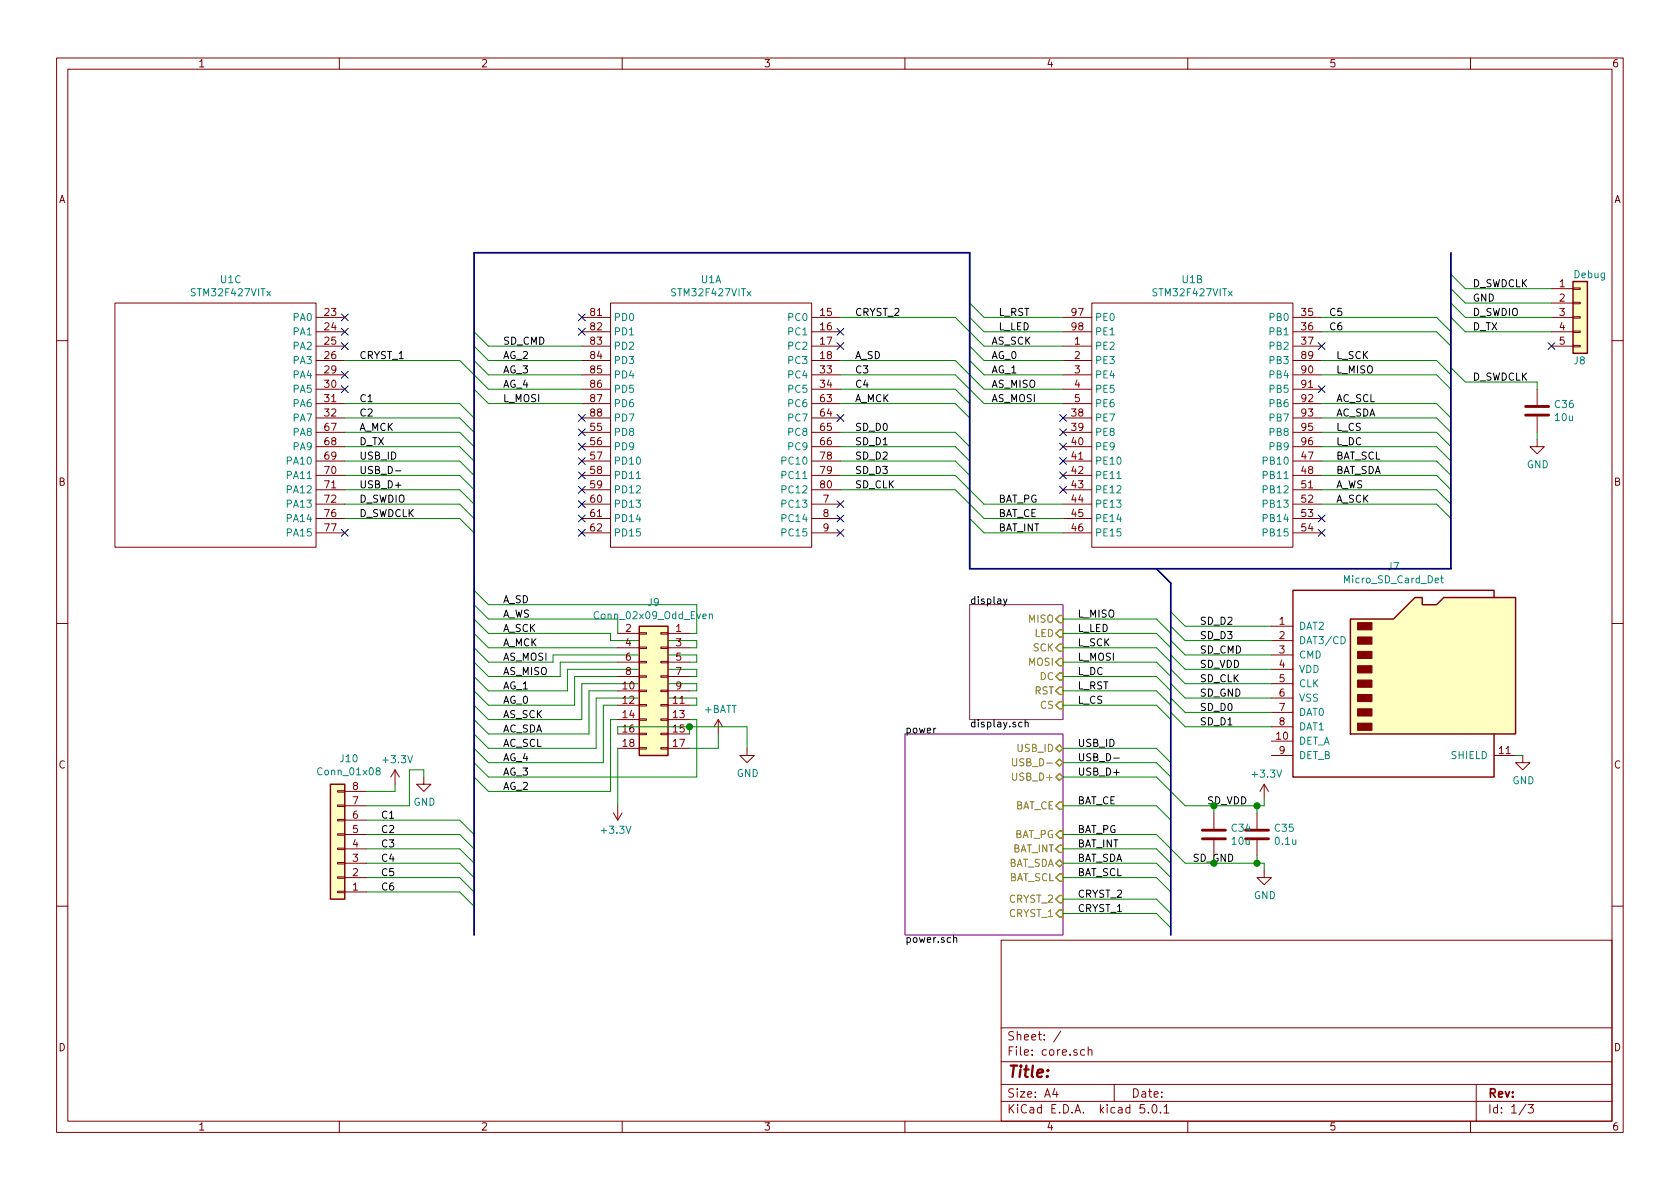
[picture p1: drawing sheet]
<svg xmlns="http://www.w3.org/2000/svg" width="297mm" height="210mm" viewBox="0 0 297 210" stroke-linecap="round" stroke-linejoin="round" font-family="sans-serif">
<g fill="none" stroke="#840000" stroke-width=".18">
<path d="M10 10.3h277v189.9h-277zM12 12.2h273v186.1h-273zM60 10.3v1.9M110 10.3v1.9M160 10.3v1.9M210 10.3v1.9M260 10.3v1.9M20.3 53.6h35.6v43.2h-35.6zM55.9 56.1h5.1M55.9 58.7h5.1M102.9 56.1h5M102.9 58.7h5"/>
<path d="M107.9 53.6h35.6v43.2h-35.6zM143.5 56.1h5.1M143.5 58.7h5.1M188 56.1h5M188 58.7h5M193 53.6h35.6v43.2h-35.6zM228.6 56.1h5.1M228.6 58.7h5.1M274.3 56.1h3.8M274.3 58.7h3.8M274.3 51h3.8M274.3 53.6h3.8"/>
<path d="M278.1 58.5h1.3v.3h-1.3zM278.1 56h1.3v.3h-1.3zM278.1 53.5h1.3v.2h-1.3zM278.1 50.9h1.3v.3h-1.3zM10 60.2h2M55.9 61.2h5.1M55.9 63.7h5.1M55.9 66.3h5.1M55.9 68.8h5.1M55.9 76.4h5.1M55.9 79h5.1M55.9 71.4h5.1"/>
<path d="M55.9 73.9h5.1M102.9 61.2h5M102.9 63.7h5M102.9 66.3h5M102.9 68.8h5M102.9 76.4h5M102.9 79h5M102.9 71.4h5M102.9 73.9h5M143.5 61.2h5.1M143.5 63.7h5.1M143.5 66.3h5.1"/>
<path d="M143.5 68.8h5.1M143.5 76.4h5.1M143.5 79h5.1M143.5 71.4h5.1M143.5 73.9h5.1M188 61.2h5M188 63.7h5M188 66.3h5M188 68.8h5M188 76.4h5M188 79h5M188 71.4h5"/>
<path d="M188 73.9h5M228.6 61.2h5.1M228.6 63.7h5.1M228.6 66.3h5.1M228.6 68.8h5.1M228.6 76.4h5.1M228.6 79h5.1M228.6 71.4h5.1M228.6 73.9h5.1M271.8 77.7v1.3h1.2l-1.2 1.3-1.3-1.3h1.3M271.8 68.8v2.8M271.8 73.7v2.7"/>
<path d="M274.3 61.2h3.8M278.1 61.1h1.3v.2h-1.3zM285 60.2h2M55.9 81.5h5.1M55.9 84.1h5.1M55.9 86.6h5.1M55.9 89.1h5.1M55.9 91.7h5.1M55.9 94.2h5.1M102.9 81.5h5M102.9 84.1h5M102.9 86.6h5"/>
<path d="M102.9 89.1h5M102.9 91.7h5M102.9 94.2h5M143.5 81.5h5.1M143.5 84.1h5.1M143.5 86.6h5.1M143.5 89.1h5.1M143.5 91.7h5.1M143.5 94.2h5.1M188 81.5h5M188 84.1h5M188 86.6h5"/>
<path d="M188 89.1h5M188 91.7h5M188 94.2h5M228.6 81.5h5.1M228.6 84.1h5.1M228.6 86.6h5.1M228.6 89.1h5.1M228.6 91.7h5.1M228.6 94.2h5.1M10 110.3h2M109.2 112h3.8M109.2 114.5h3.8"/>
<path d="M109.2 117.1h3.8M109.2 119.6h3.8M113 119.5h1.3v.3h-1.3zM113 117h1.3v.2h-1.3zM113 114.4h1.3v.3h-1.3zM113 111.9h1.3v.2h-1.3zM116.8 119.5h1.3v.3h-1.3zM116.8 117h1.3v.2h-1.3zM116.8 114.4h1.3v.3h-1.3zM116.8 111.9h1.3v.2h-1.3zM118.1 112h3.8M118.1 114.5h3.8"/>
<path d="M118.1 117.1h3.8M118.1 119.6h3.8M224.8 110.7h3.8M224.8 113.3h3.8M224.8 115.8h3.8M224.8 118.4h3.8M285 110.3h2M59.7 139.8h1.3v.3h-1.3zM61 139.9h3.8M69.8 136.1l-.7 1.3M69.8 136.1v2.6M69.8 136.1l.8 1.3"/>
<path d="M74.9 137.4v1.3h1.3l-1.3 1.2-1.2-1.2h1.2M109.2 122.2h3.8M109.2 124.7h3.8M109.2 127.2h3.8M109.2 129.8h3.8M109.2 132.3h3.8M113 132.2h1.3v.3h-1.3zM113 129.7h1.3v.2h-1.3zM113 127.1h1.3v.3h-1.3zM113 124.6h1.3v.2h-1.3zM113 122h1.3v.3h-1.3zM116.8 132.2h1.3v.3h-1.3z"/>
<path d="M116.8 129.7h1.3v.2h-1.3zM116.8 127.1h1.3v.3h-1.3zM116.8 124.6h1.3v.2h-1.3zM116.8 122h1.3v.3h-1.3zM118.1 122.2h3.8M118.1 124.7h3.8M118.1 127.2h3.8M118.1 129.8h3.8M118.1 132.3h3.8M127 127.2l-.8 1.3M127 127.2v2.6M127 127.2l.8 1.3"/>
<path d="M132.1 132.3v1.3h1.2l-1.2 1.3-1.3-1.3h1.3M223.5 138.7l-.7 1.2M223.5 138.7v2.5M223.5 138.7l.8 1.2M224.8 131.1h3.8M224.8 133.6h3.8M224.8 120.9h3.8M224.8 123.4h3.8M224.8 126h3.8M224.8 128.5h3.8M264.2 133.6h3.8M269.2 133.6v1.3h1.3l-1.3 1.2-1.2-1.2h1.2"/>
<path d="M59.7 142.4h1.3v.2h-1.3zM59.7 144.9h1.3v.3h-1.3zM59.7 147.4h1.3v.3h-1.3zM59.7 150h1.3v.2h-1.3zM59.7 152.5h1.3v.3h-1.3zM59.7 155.1h1.3v.2h-1.3zM59.7 157.6h1.3v.3h-1.3zM61 157.7h3.8M61 155.2h3.8M61 152.6h3.8M61 150.1h3.8M61 147.6h3.8"/>
<path d="M61 145h3.8M61 142.5h3.8M108.5 143.8l.7 1.2M109.2 142.5v2.5M110 143.8l-.8 1.2M214.6 143.8v2.8M214.6 148.6v2.8M222.2 143.8v2.8M222.2 148.6v2.8M223.5 153.9v1.3h1.3l-1.3 1.3-1.3-1.3h1.3M10 160.2h2M177 166.3h108v32h-108z"/>
<path d="M285 160.2h2M60 198.3v1.9M110 198.3v1.9M160 198.3v1.9M177 194.8h108M177 191.8h108M177 187.8h108M177 181.8h108M186.5 192.5l-.4 1h1M186.8 193v1M187.6 182.3l-1.3 2M191.8 185.7l-.5-.1-.2 .3 .1 .6h.6"/>
<path d="M192.4 185.7h.1a.37 .37 0 0 1 .6 .1v.8M192.4 185.1v1.5M197 191.8v3M202.3 195.3h-.7l-.1 .7 .3-.1 .5 .1 .1 .2-.1 .5-.2 .1-.6-.1M203 196.7v.1M203.8 195.5l.2-.2a.8 .8 0 0 1 .6 .8 .8 .8 0 0 1-.6 .7l-.2-.1-.1-.4zM205.2 196.7v.1M205.8 195.8l.4-.5v1.5M205.8 196.8h.9M210 198.3v1.9M260 198.3v1.9M261 191.8v6.5"/>
<path d="M269.8 195.2l-1.2 2M270.2 195.3h.9l-.5 .6 .4 .1v.7l-.2 .1-.6-.1"/>
</g>
<path d="M112.5 84.6h.7M197.5 84.6h.7M125.4 108.7l.2-.1h.3l.1 .8M125.4 108.6v.8M237.1 112.6a.64 .64 0 0 1 .8 .6 .64 .64 0 0 1-.8 .6zM254.7 102.2h.5M254.9 101.8v1.1l.3 .2M66.7 136.3l-.2-.1v-.3l.2-.1h.4l.1 .4-.6 .2-.1 .1v.3l.2 .2h.4l.1-.2v-.4l-.2-.1" fill="none" stroke="#008484" stroke-width=".18"/>
<path d="M171.4 106.9h16.6v20.3h-16.6zM160 129.8h28v35.5h-28z" fill="none" stroke="#840084" stroke-width=".18"/>
<path d="M69.9 83.3h1M177.4 105.9l.3 .9M178.1 105.9l-.5 1.2-.2 .1M165.5 128.8l-.4 .2M181.3 127.8l.1-.1 .3 .1 .1 .7M181.3 127.3v1.2M196.9 134.1h1M168.6 165.9l.2-.1 .3 .1 .1 .7M168.6 165.4v1.2" fill="none" stroke="#000" stroke-width=".18"/>
<g fill="none" stroke="#848400" stroke-width=".25">
<path d="M186.7 114.5l.6-.6h.7v1.3h-.7zM186.7 117.1l.6-.6h.7v1.2h-.7zM187.3 108.8h.7v1.3h-.7l-.6-.6zM187.3 111.4h.7v1.2h-.7l-.6-.6zM187.3 119h.7v1.3h-.7l-.6-.7zM186.7 132.3l.6-.6 .7 .6-.7 .7zM186.7 134.9l.6-.7 .7 .7-.7 .6zM186.7 137.4l.6-.6 .7 .6-.7 .6zM186.7 124.7l.6-.6h.7v1.2h-.7zM187.3 121.5h.7v1.3h-.7l-.6-.6zM186.7 152.6l.6-.6 .7 .6-.7 .7zM187.3 149.5h.7v1.2h-.7l-.6-.6z"/>
<path d="M187.3 154.6h.7v1.2h-.7l-.6-.6zM187.3 141.9h.7v1.2h-.7l-.6-.6zM187.3 146.9h.7v1.3h-.7l-.6-.6zM187.3 158.4h.7v1.2h-.7l-.6-.6zM186.7 161.5l.6-.6h.7v1.3h-.7z"/>
</g>
<path d="M179 134.2v1l.3 .2h.3l.2-.2v-1" fill="none" stroke="#848400" stroke-width=".18"/>
<g fill="#ffffc2" stroke="#ffffc2" stroke-width=".18">
<path d="M278.1 49.8h2.6v12.7h-2.6z"/>
<path d="M238.8 109.5h7.6l3.8-3.8h1.3v1.2h2.5l1.3-1.2h12.7v24.1h-29.2z"/>
<path d="M113 110.7h5.1v22.9h-5.1z"/>
<path d="M58.4 138.7h2.6v20.3h-2.6z"/>
</g>
<path d="M278.1 49.8h2.6v12.7h-2.6zM113 110.7h5.1v22.9h-5.1zM238.8 109.5h7.6l3.8-3.8h1.3v1.2h2.5l1.3-1.2h12.7v24.1h-29.2zM264.2 105.7v-1.3h-35.6v33h35.6v-7.6M58.4 138.7h2.6v20.3h-2.6z" fill="none" stroke="#840000" stroke-width=".25"/>
<path d="M256.5 44.7v55.9h-85.1v-55.9h-87.6v120.6M204.5 100.6l2.5 2.5v62.2" fill="none" stroke="#000084" stroke-width=".3"/>
<g fill="none" stroke="#008400" stroke-width=".18">
<path d="M83.8 58.7l2.6 2.5h16.5M148.6 56.1h20.3l5.1 5.1h14M171.4 53.6l2.6 2.5h14M171.4 56.1l2.6 2.6h14M233.7 56.1h20.3l2.5 2.6M233.7 58.7h20.3l2.5 2.5M256.5 48.5l2.6 2.5h15.2M256.5 51l2.6 2.6h15.2M256.5 53.6l2.6 2.5h15.2M256.5 56.1l2.6 2.6h15.2M61 63.7h20.3l5.1 5.1h16.5M61 71.4h20.3l2.5 2.5"/>
<path d="M61 79h20.3l2.5 2.5M61 76.4h20.3l2.5 2.6M61 73.9h20.3l2.5 2.5M83.8 61.2l2.6 2.5h16.5M83.8 63.7l2.6 2.6h16.5M83.8 68.8l2.6 2.6h16.5M148.6 63.7h20.3l5.1 5.1h14M148.6 66.3h20.3l5.1 5.1h14M148.6 71.4h20.3l2.5 2.5M148.6 79h20.3l2.5 2.5M148.6 76.4h20.3l2.5 2.6M148.6 68.8h20.3l2.5 2.6"/>
<path d="M171.4 61.2l2.6 2.5h14M171.4 63.7l2.6 2.6h14M233.7 63.7h20.3l2.5 2.6M233.7 66.3h20.3l2.5 2.5M233.7 71.4h20.3l2.5 2.5M233.7 79h20.3l2.5 2.5M233.7 76.4h20.3l2.5 2.6M233.7 73.9h20.3l2.5 2.5M256.5 65l2.6 2.6h12.7v1.2M271.8 76.4v1.3M61 81.5h20.3l2.5 2.6M61 84.1h20.3l2.5 2.5"/>
<path d="M61 86.6h20.3l2.5 2.5M61 91.7h20.3l2.5 2.5M61 89.1h20.3l2.5 2.6M148.6 81.5h20.3l2.5 2.6M148.6 84.1h20.3l5.1 5h14M148.6 86.6h20.3l5.1 5.1h14M171.4 91.7l2.6 2.5h14M233.7 81.5h20.3l2.5 2.6M233.7 84.1h20.3l2.5 2.5M233.7 86.6h20.3l2.5 2.5M233.7 89.1h20.3l2.5 2.6M83.8 109.5l2.6 2.5h21.5v1.3h15.3v1.2h-1.3"/>
<path d="M83.8 114.5l2.6 2.6h11.4v-1.3h25.4v1.3h-1.3M83.8 119.6l2.6 2.6h13.9v-3.8h22.9v1.2h-1.3M83.8 106.9l2.6 2.6h22.8v2.5M83.8 112l2.6 2.5h22.8M83.8 104.4l2.6 2.5h36.8v5.1h-1.3M83.8 117.1l2.6 2.5h12.7v-2.5h10.1M109.2 119.6h-7.6v5.1h-15.2l-2.6-2.5M188 109.5h16.5l2.5 2.5M188 114.5h16.5l2.5 2.6M188 112h16.5l2.5 2.5M188 117.1h16.5l2.5 2.5M188 119.6h16.5l2.5 2.6"/>
<path d="M207 108.2l2.5 2.5h15.3M207 110.7l2.5 2.6h15.3M207 113.3l2.5 2.5h15.3M207 115.8l2.5 2.6h15.3M207 118.4l2.5 2.5h15.3M69.8 138.7v1.2h-5M74.9 137.4v-1.3h-2.5v6.4h-7.6M109.2 129.8v-1.3h22.9v3.8M109.2 122.2h-5.1v7.6h-17.7l-2.6-2.6M109.2 124.7h-2.5v10.2h-20.3l-2.6-2.6M109.2 127.2h-1.3v12.7h-21.5l-2.6-2.5M109.2 132.3v10.2"/>
<path d="M121.9 122.2h1.3v-1.3h-20.3v6.3h-16.5l-2.6-2.5M121.9 124.7h1.3v-1.3h-17.8v8.9h-19l-2.6-2.5M121.9 127.2h1.3v10.2h-36.8l-2.6-2.5M121.9 128.5v1.3M127 129.8v2.5h-5.1M188 137.4h16.5l5 5.1h14v-1.3M188 122.2h16.5l2.5 2.5M188 124.7h16.5l2.5 2.5M188 132.3h16.5l2.5 2.6M188 134.9h16.5l2.5 2.5M207 120.9l2.5 2.5h15.3M207 123.4l2.5 2.6h15.3"/>
<path d="M207 126l2.5 2.5h15.3M268 133.6h1.2M64.8 152.6h16.5l2.5 2.6M64.8 147.6h16.5l2.5 2.5M64.8 150.1h16.5l2.5 2.5M64.8 155.2h16.5l2.5 2.5M64.8 145h16.5l2.5 2.6M64.8 157.7h16.5l2.5 2.6M188 147.6h16.5l5 5h14v1.3M188 142.5h16.5l2.5 2.5M188 152.6h16.5l2.5 2.6M188 150.1h16.5l2.5 2.5"/>
<path d="M188 155.2h16.5l2.5 2.5M188 159h16.5l2.5 2.5M214.6 142.5v1.3M222.2 142.5v1.3M222.2 151.4v1.2M188 161.5h16.5l2.5 2.6"/>
</g>
<g fill="#840000" stroke="#840000" stroke-width=".18">
<path d="M240 127.9h2.6v1.3h-2.6z"/>
<path d="M240 125.3h2.6v1.3h-2.6z"/>
<path d="M240 122.8h2.6v1.3h-2.6z"/>
<path d="M240 120.3h2.6v1.2h-2.6z"/>
<path d="M240 117.7h2.6v1.3h-2.6z"/>
<path d="M240 115.2h2.6v1.3h-2.6z"/>
<path d="M240 112.6h2.6v1.3h-2.6z"/>
<path d="M240 110.1h2.6v1.3h-2.6z"/>
</g>
<path d="M269.7 73.4h4.1M269.7 71.9h4.1M212.6 148.3h4.1M212.6 146.8h4.1M220.2 148.3h4.1M220.2 146.8h4.1" fill="none" stroke="#840000" stroke-width=".51"/>
<g fill="#008400" stroke="#008400" stroke-width=".25">
<circle cx="222.3" cy="152.6" r=".51"/>
<circle cx="222.3" cy="142.5" r=".51"/>
<circle cx="121.9" cy="128.5" r=".51"/>
</g>
<g fill="none" stroke="#000084" stroke-width=".18">
<path d="M60.4 55.5l1.2 1.2M60.4 58.1l1.2 1.2M61.6 55.5l-1.2 1.2M61.6 58.1l-1.2 1.2M102.3 55.5l1.2 1.2M102.3 58.1l1.2 1.2M103.5 55.5l-1.2 1.2M103.5 58.1l-1.2 1.2M148 58.1l1.2 1.2M149.2 58.1l-1.2 1.2M60.4 60.6l1.2 1.2M60.4 65.7l1.2 1.2"/>
<path d="M60.4 68.2l1.2 1.2M61.6 60.6l-1.2 1.2M61.6 65.7l-1.2 1.2M61.6 68.2l-1.2 1.2M102.3 78.4l1.2 1.2M102.3 75.8l1.2 1.3M102.3 73.3l1.2 1.2M103.5 78.4l-1.2 1.2M103.5 75.8l-1.2 1.3M103.5 73.3l-1.2 1.2M148 60.6l1.2 1.2M148 73.3l1.2 1.2"/>
<path d="M149.2 60.6l-1.2 1.2M149.2 73.3l-1.2 1.2M187.4 73.3l1.2 1.2M187.4 75.8l1.2 1.3M187.4 78.4l1.2 1.2M188.6 73.3l-1.2 1.2M188.6 75.8l-1.2 1.3M188.6 78.4l-1.2 1.2M233.1 60.6l1.2 1.2M233.1 68.2l1.2 1.2M234.3 60.6l-1.2 1.2M234.3 68.2l-1.2 1.2"/>
<path d="M273.7 60.6l1.2 1.2M274.9 60.6l-1.2 1.2M60.4 93.6l1.2 1.2M61.6 93.6l-1.2 1.2M102.3 80.9l1.2 1.2M102.3 83.5l1.2 1.2M102.3 86l1.2 1.2M102.3 88.5l1.2 1.3M102.3 91.1l1.2 1.2M102.3 93.6l1.2 1.2M103.5 80.9l-1.2 1.2M103.5 83.5l-1.2 1.2"/>
<path d="M103.5 86l-1.2 1.2M103.5 88.5l-1.2 1.3M103.5 91.1l-1.2 1.2M103.5 93.6l-1.2 1.2M148 88.5l1.2 1.3M148 91.1l1.2 1.2M148 93.6l1.2 1.2M149.2 88.5l-1.2 1.3M149.2 91.1l-1.2 1.2M149.2 93.6l-1.2 1.2M187.4 80.9l1.2 1.2M187.4 83.5l1.2 1.2"/>
<path d="M187.4 86l1.2 1.2M188.6 80.9l-1.2 1.2M188.6 83.5l-1.2 1.2M188.6 86l-1.2 1.2M233.1 91.1l1.2 1.2M233.1 93.6l1.2 1.2M234.3 91.1l-1.2 1.2M234.3 93.6l-1.2 1.2"/>
</g>
<text font-size="2.8" fill="#840000" x="178" y="190.5">Title:</text>
<g font-size="2.1" fill="#840000">
<text x="178" y="184">Sheet: /</text>
<text x="178" y="186.7">File: core.sch</text>
<text x="178" y="196.9">KiCad E.D.A. kicad 5.0.1</text>
<text x="178" y="194.1">Size: A4</text>
<text x="200" y="194.1">Date:</text>
<text x="263" y="194.1">Rev:</text>
<text x="263" y="196.9">Id: 1/3</text>
</g>
<g font-size="1.8" fill="#840000">
<text x="35" y="11.9">1</text>
<text x="85" y="11.9">2</text>
<text x="135" y="11.9">3</text>
<text x="185" y="11.9">4</text>
<text x="235" y="11.9">5</text>
<text x="285" y="11.9">6</text>
<text x="10.4" y="35.9">A</text>
<text x="285.4" y="35.9">A</text>
<text x="275.7" y="50.8">1</text>
<text x="275.7" y="53.3">2</text>
<text x="57.5" y="55.9">23</text>
<text x="57.5" y="58.4">24</text>
<text x="104.4" y="55.9">81</text>
<text x="104.4" y="58.4">82</text>
<text x="145.1" y="55.9">15</text>
<text x="145.1" y="58.4">16</text>
<text x="189.5" y="55.9">97</text>
<text x="189.5" y="58.4">98</text>
<text x="230.2" y="55.9">35</text>
<text x="230.2" y="58.4">36</text>
<text x="275.7" y="55.9">3</text>
<text x="275.7" y="58.4">4</text>
<text x="57.5" y="61">25</text>
<text x="57.5" y="63.5">26</text>
<text x="104.4" y="61">83</text>
<text x="104.4" y="63.5">84</text>
<text x="145.1" y="61">17</text>
<text x="145.1" y="63.5">18</text>
<text x="190" y="61">1</text>
<text x="190" y="63.5">2</text>
<text x="230.2" y="61">37</text>
<text x="230.2" y="63.5">89</text>
<text x="275.7" y="61">5</text>
<text x="57.5" y="66">29</text>
<text x="57.5" y="68.6">30</text>
<text x="57.5" y="71.1">31</text>
<text x="104.4" y="66">85</text>
<text x="104.4" y="68.6">86</text>
<text x="104.4" y="71.1">87</text>
<text x="145.1" y="66">33</text>
<text x="145.1" y="68.6">34</text>
<text x="145.1" y="71.1">63</text>
<text x="190" y="66">3</text>
<text x="190" y="68.6">4</text>
<text x="190" y="71.1">5</text>
<text x="230.2" y="66">90</text>
<text x="230.2" y="68.6">91</text>
<text x="230.2" y="71.1">92</text>
<text x="57.5" y="73.7">32</text>
<text x="57.5" y="76.2">67</text>
<text x="104.4" y="76.2">55</text>
<text x="104.4" y="73.7">88</text>
<text x="145.1" y="73.7">64</text>
<text x="145.1" y="76.2">65</text>
<text x="189.5" y="73.7">38</text>
<text x="189.5" y="76.2">39</text>
<text x="230.2" y="73.7">93</text>
<text x="230.2" y="76.2">95</text>
<text x="57.5" y="78.7">68</text>
<text x="57.5" y="81.3">69</text>
<text x="57.5" y="83.8">70</text>
<text x="104.4" y="78.7">56</text>
<text x="104.4" y="81.3">57</text>
<text x="104.4" y="83.8">58</text>
<text x="145.1" y="78.7">66</text>
<text x="145.1" y="81.3">78</text>
<text x="145.1" y="83.8">79</text>
<text x="189.5" y="78.7">40</text>
<text x="189.5" y="81.3">41</text>
<text x="189.5" y="83.8">42</text>
<text x="230.2" y="81.3">47</text>
<text x="230.2" y="83.8">48</text>
<text x="230.2" y="78.7">96</text>
<text x="10.4" y="85.9">B</text>
<text x="57.5" y="86.4">71</text>
<text x="57.5" y="88.9">72</text>
<text x="104.4" y="86.4">59</text>
<text x="104.4" y="88.9">60</text>
<text x="145.1" y="86.4">80</text>
<text x="145.6" y="88.9">7</text>
<text x="189.5" y="86.4">43</text>
<text x="189.5" y="88.9">44</text>
<text x="230.2" y="86.4">51</text>
<text x="230.2" y="88.9">52</text>
<text x="285.4" y="85.9">B</text>
<text x="57.5" y="91.4">76</text>
<text x="57.5" y="94">77</text>
<text x="104.4" y="91.4">61</text>
<text x="104.4" y="94">62</text>
<text x="145.6" y="91.4">8</text>
<text x="145.6" y="94">9</text>
<text x="189.5" y="91.4">45</text>
<text x="189.5" y="94">46</text>
<text x="230.2" y="91.4">53</text>
<text x="230.2" y="94">54</text>
<text x="110.6" y="111.8">2</text>
<text x="119.5" y="111.8">1</text>
<text x="226.2" y="110.5">1</text>
<text x="226.2" y="113">2</text>
<text x="110.6" y="114.3">4</text>
<text x="110.6" y="116.8">6</text>
<text x="110.6" y="119.4">8</text>
<text x="119.5" y="114.3">3</text>
<text x="119.5" y="116.8">5</text>
<text x="119.5" y="119.4">7</text>
<text x="226.2" y="115.6">3</text>
<text x="226.2" y="118.1">4</text>
<text x="110.2" y="121.9">10</text>
<text x="110.2" y="124.5">12</text>
<text x="119" y="124.5">11</text>
<text x="119.5" y="121.9">9</text>
<text x="226.2" y="120.6">5</text>
<text x="226.2" y="123.2">6</text>
<text x="226.2" y="125.7">7</text>
<text x="110.2" y="127">14</text>
<text x="110.2" y="129.5">16</text>
<text x="119" y="127">13</text>
<text x="119" y="129.5">15</text>
<text x="225.7" y="130.8">10</text>
<text x="226.2" y="128.3">8</text>
<text x="10.4" y="135.9">C</text>
<text x="110.2" y="132.1">18</text>
<text x="119" y="132.1">17</text>
<text x="226.2" y="133.3">9</text>
<text x="265.1" y="133.3">11</text>
<text x="285.4" y="135.9">C</text>
<text x="62.4" y="142.2">7</text>
<text x="62.4" y="139.7">8</text>
<text x="62.4" y="149.9">4</text>
<text x="62.4" y="147.3">5</text>
<text x="62.4" y="144.8">6</text>
<text x="62.4" y="154.9">2</text>
<text x="62.4" y="152.4">3</text>
<text x="62.4" y="157.5">1</text>
<text x="10.4" y="185.9">D</text>
<text x="285.4" y="185.9">D</text>
<text x="35" y="199.9">1</text>
<text x="85" y="199.9">2</text>
<text x="135" y="199.9">3</text>
<text x="185" y="199.9">4</text>
<text x="235" y="199.9">5</text>
<text x="285" y="199.9">6</text>
</g>
<g font-size="1.8" fill="#008484">
<text x="34.1" y="52.4">STM32F427VITx</text>
<text x="39" y="50.1">U1C</text>
<text x="119" y="52.4">STM32F427VITx</text>
<text x="124" y="50.1">U1A</text>
<text x="204.1" y="52.4">STM32F427VITx</text>
<text x="209.1" y="50.1">U1B</text>
<text x="278.4" y="49.2">Debug</text>
<text x="51.9" y="56.8">PA0</text>
<text x="51.9" y="59.3">PA1</text>
<text x="108.5" y="56.8">PD0</text>
<text x="108.5" y="59.3">PD1</text>
<text x="139.6" y="56.8">PC0</text>
<text x="139.6" y="59.3">PC1</text>
<text x="193.5" y="56.8">PE0</text>
<text x="193.5" y="59.3">PE1</text>
<text x="224.7" y="56.8">PB0</text>
<text x="224.7" y="59.3">PB1</text>
<text x="51.9" y="61.8">PA2</text>
<text x="51.9" y="64.4">PA3</text>
<text x="108.5" y="61.8">PD2</text>
<text x="108.5" y="64.4">PD3</text>
<text x="139.6" y="61.8">PC2</text>
<text x="139.6" y="64.4">PC3</text>
<text x="193.5" y="61.8">PE2</text>
<text x="193.5" y="64.4">PE3</text>
<text x="224.7" y="61.8">PB2</text>
<text x="224.7" y="64.4">PB3</text>
<text x="278.3" y="64.4">J8</text>
<text x="51.9" y="66.9">PA4</text>
<text x="51.9" y="69.5">PA5</text>
<text x="108.5" y="66.9">PD4</text>
<text x="108.5" y="69.5">PD5</text>
<text x="139.6" y="66.9">PC4</text>
<text x="139.6" y="69.5">PC5</text>
<text x="193.5" y="66.9">PE4</text>
<text x="193.5" y="69.5">PE5</text>
<text x="224.7" y="66.9">PB4</text>
<text x="224.7" y="69.5">PB5</text>
<text x="51.9" y="72">PA6</text>
<text x="51.9" y="74.5">PA7</text>
<text x="51.9" y="77.1">PA8</text>
<text x="108.5" y="77.1">PD8</text>
<text x="108.5" y="72">PD6</text>
<text x="108.5" y="74.5">PD7</text>
<text x="139.6" y="72">PC6</text>
<text x="139.6" y="74.5">PC7</text>
<text x="139.6" y="77.1">PC8</text>
<text x="193.5" y="74.5">PE7</text>
<text x="193.5" y="77.1">PE8</text>
<text x="193.5" y="72">PE6</text>
<text x="224.7" y="72">PB6</text>
<text x="224.7" y="74.5">PB7</text>
<text x="224.7" y="77.1">PB8</text>
<text x="275" y="72.2">C36</text>
<text x="275" y="74.5">10u</text>
<text x="51" y="82.2">PA10</text>
<text x="51.9" y="79.6">PA9</text>
<text x="108.5" y="79.6">PD9</text>
<text x="108.5" y="82.2">PD10</text>
<text x="138.6" y="82.2">PC10</text>
<text x="139.6" y="79.6">PC9</text>
<text x="193.5" y="79.6">PE9</text>
<text x="193.5" y="82.2">PE10</text>
<text x="223.7" y="82.2">PB10</text>
<text x="224.7" y="79.6">PB9</text>
<text x="270" y="82.8">GND</text>
<text x="51" y="84.7">PA11</text>
<text x="51" y="87.2">PA12</text>
<text x="51" y="89.8">PA13</text>
<text x="108.5" y="84.7">PD11</text>
<text x="108.5" y="87.2">PD12</text>
<text x="108.5" y="89.8">PD13</text>
<text x="138.6" y="89.8">PC13</text>
<text x="138.6" y="84.7">PC11</text>
<text x="138.6" y="87.2">PC12</text>
<text x="193.5" y="84.7">PE11</text>
<text x="193.5" y="87.2">PE12</text>
<text x="193.5" y="89.8">PE13</text>
<text x="223.7" y="84.7">PB11</text>
<text x="223.7" y="87.2">PB12</text>
<text x="223.7" y="89.8">PB13</text>
<text x="51" y="92.3">PA14</text>
<text x="51" y="94.9">PA15</text>
<text x="108.5" y="92.3">PD14</text>
<text x="108.5" y="94.9">PD15</text>
<text x="138.6" y="92.3">PC14</text>
<text x="138.6" y="94.9">PC15</text>
<text x="193.5" y="92.3">PE14</text>
<text x="193.5" y="94.9">PE15</text>
<text x="223.7" y="92.3">PB14</text>
<text x="223.7" y="94.9">PB15</text>
<text x="245.4" y="100.8">J7</text>
<text x="114.6" y="107.2">J9</text>
<text x="237.9" y="103.1">Micro_SD_Card_Det</text>
<text x="105.5" y="109.5">Conn_02x09_Odd_Even</text>
<text x="229.6" y="111.4">DAT2</text>
<text x="229.6" y="113.9">DAT3/CD</text>
<text x="229.6" y="116.5">CMD</text>
<text x="229.6" y="119">VDD</text>
<text x="229.6" y="121.5">CLK</text>
<text x="229.6" y="124.1">VSS</text>
<text x="124.5" y="126.1">+BATT</text>
<text x="229.6" y="131.7">DET_A</text>
<text x="229.6" y="126.6">DAT0</text>
<text x="229.6" y="129.2">DAT1</text>
<text x="56.5" y="137.1">Conn_01x08</text>
<text x="60.2" y="134.8">J10</text>
<text x="67.9" y="135">+3.3V</text>
<text x="130.3" y="137.4">GND</text>
<text x="221.6" y="137.5">+3.3V</text>
<text x="229.6" y="134.2">DET_B</text>
<text x="256.7" y="134.2">SHIELD</text>
<text x="73.1" y="142.5">GND</text>
<text x="267.4" y="138.7">GND</text>
<text x="106.5" y="147.4">+3.3V</text>
<text x="217.8" y="147.1">C34</text>
<text x="217.9" y="149.4">10u</text>
<text x="225.5" y="147.1">C35</text>
<text x="225.6" y="149.4">0.1u</text>
<text x="221.7" y="159">GND</text>
</g>
<g font-size="1.8">
<text x="260.3" y="50.8">D_SWDCLK</text>
<text x="260.3" y="53.3">GND</text>
<text x="151.1" y="55.9">CRYST_2</text>
<text x="176.5" y="58.4">L_LED</text>
<text x="176.5" y="55.9">L_RST</text>
<text x="234.9" y="55.9">C5</text>
<text x="234.9" y="58.4">C6</text>
<text x="260.3" y="55.9">D_SWDIO</text>
<text x="260.3" y="58.4">D_TX</text>
<text x="63.5" y="63.5">CRYST_1</text>
<text x="88.9" y="61">SD_CMD</text>
<text x="88.9" y="63.5">AG_2</text>
<text x="151.1" y="63.5">A_SD</text>
<text x="175.3" y="61">AS_SCK</text>
<text x="175.3" y="63.5">AG_0</text>
<text x="236.2" y="63.5">L_SCK</text>
<text x="63.5" y="71.1">C1</text>
<text x="88.9" y="71.1">L_MOSI</text>
<text x="88.9" y="66">AG_3</text>
<text x="88.9" y="68.6">AG_4</text>
<text x="151.1" y="71.1">A_MCK</text>
<text x="151.1" y="66">C3</text>
<text x="151.1" y="68.6">C4</text>
<text x="175.3" y="71.1">AS_MOSI</text>
<text x="175.3" y="68.6">AS_MISO</text>
<text x="175.3" y="66">AG_1</text>
<text x="236.2" y="66">L_MISO</text>
<text x="236.2" y="71.1">AC_SCL</text>
<text x="260.3" y="67.3">D_SWDCLK</text>
<text x="63.5" y="76.2">A_MCK</text>
<text x="63.5" y="73.7">C2</text>
<text x="151.1" y="76.2">SD_D0</text>
<text x="236.2" y="76.2">L_CS</text>
<text x="236.2" y="73.7">AC_SDA</text>
<text x="63.5" y="78.7">D_TX</text>
<text x="63.5" y="81.3">USB_ID</text>
<text x="63.5" y="83.8">USB_D-</text>
<text x="151.1" y="81.3">SD_D2</text>
<text x="151.1" y="83.8">SD_D3</text>
<text x="151.1" y="78.7">SD_D1</text>
<text x="236.2" y="78.7">L_DC</text>
<text x="236.2" y="81.3">BAT_SCL</text>
<text x="236.2" y="83.8">BAT_SDA</text>
<text x="63.5" y="86.4">USB_D+</text>
<text x="63.5" y="88.9">D_SWDIO</text>
<text x="151.1" y="86.4">SD_CLK</text>
<text x="176.5" y="88.9">BAT_PG</text>
<text x="236.2" y="86.4">A_WS</text>
<text x="236.2" y="88.9">A_SCK</text>
<text x="63.5" y="91.4">D_SWDCLK</text>
<text x="176.5" y="94">BAT_INT</text>
<text x="176.5" y="91.4">BAT_CE</text>
<text x="88.9" y="106.7">A_SD</text>
<text x="171.4" y="106.8">display</text>
<text x="88.9" y="111.8">A_SCK</text>
<text x="88.9" y="109.2">A_WS</text>
<text x="190.5" y="109.2">L_MISO</text>
<text x="190.5" y="111.8">L_LED</text>
<text x="212.1" y="110.5">SD_D2</text>
<text x="212.1" y="113">SD_D3</text>
<text x="88.9" y="114.3">A_MCK</text>
<text x="88.9" y="119.4">AS_MISO</text>
<text x="88.9" y="116.8">AS_MOSI</text>
<text x="190.5" y="114.3">L_SCK</text>
<text x="190.5" y="116.8">L_MOSI</text>
<text x="190.5" y="119.4">L_DC</text>
<text x="212.1" y="115.6">SD_CMD</text>
<text x="212.1" y="118.1">SD_VDD</text>
<text x="88.9" y="121.9">AG_1</text>
<text x="88.9" y="124.5">AG_0</text>
<text x="190.5" y="121.9">L_RST</text>
<text x="190.5" y="124.5">L_CS</text>
<text x="212.1" y="120.6">SD_CLK</text>
<text x="212.1" y="123.2">SD_GND</text>
<text x="212.1" y="125.7">SD_D0</text>
<text x="88.9" y="127">AS_SCK</text>
<text x="88.9" y="129.5">AC_SDA</text>
<text x="160" y="129.7">power</text>
<text x="171.4" y="128.6">display.sch</text>
<text x="212.1" y="128.3">SD_D1</text>
<text x="88.9" y="132.1">AC_SCL</text>
<text x="88.9" y="137.2">AG_3</text>
<text x="88.9" y="134.6">AG_4</text>
<text x="190.5" y="132.1">USB_ID</text>
<text x="190.5" y="134.6">USB_D-</text>
<text x="190.5" y="137.2">USB_D+</text>
<text x="88.9" y="139.7">AG_2</text>
<text x="190.5" y="142.2">BAT_CE</text>
<text x="67.3" y="144.8">C1</text>
<text x="67.3" y="147.3">C2</text>
<text x="67.3" y="149.9">C3</text>
<text x="190.5" y="149.9">BAT_INT</text>
<text x="190.5" y="147.3">BAT_PG</text>
<text x="67.3" y="152.4">C4</text>
<text x="67.3" y="154.9">C5</text>
<text x="190.5" y="152.4">BAT_SDA</text>
<text x="190.5" y="154.9">BAT_SCL</text>
<text x="67.3" y="157.5">C6</text>
<text x="190.5" y="158.7">CRYST_2</text>
<text x="190.5" y="161.3">CRYST_1</text>
<text x="160" y="166.7">power.sch</text>
</g>
<g font-size="1.8" fill="#848400">
<text x="181.9" y="110.1">MISO</text>
<text x="182.9" y="112.6">LED</text>
<text x="181.9" y="117.7">MOSI</text>
<text x="182.7" y="115.2">SCK</text>
<text x="182.9" y="122.8">RST</text>
<text x="183.9" y="120.3">DC</text>
<text x="184" y="125.3">CS</text>
<text x="179.9" y="135.5">USB_D-</text>
<text x="180" y="133">USB_ID</text>
<text x="179.3" y="143.1">BAT_CE</text>
<text x="179.4" y="138">USB_D+</text>
<text x="179.3" y="148.2">BAT_PG</text>
<text x="178.1" y="153.3">BAT_SDA</text>
<text x="178.3" y="155.8">BAT_SCL</text>
<text x="179" y="150.7">BAT_INT</text>
<text x="178.5" y="159.6">CRYST_2</text>
<text x="178.5" y="162.2">CRYST_1</text>
</g>
<g font-size="1.8" fill="#008400">
<text x="213.4" y="142.2">SD_VDD</text>
<text x="210.8" y="152.4">SD_GND</text>
</g>
</svg>
